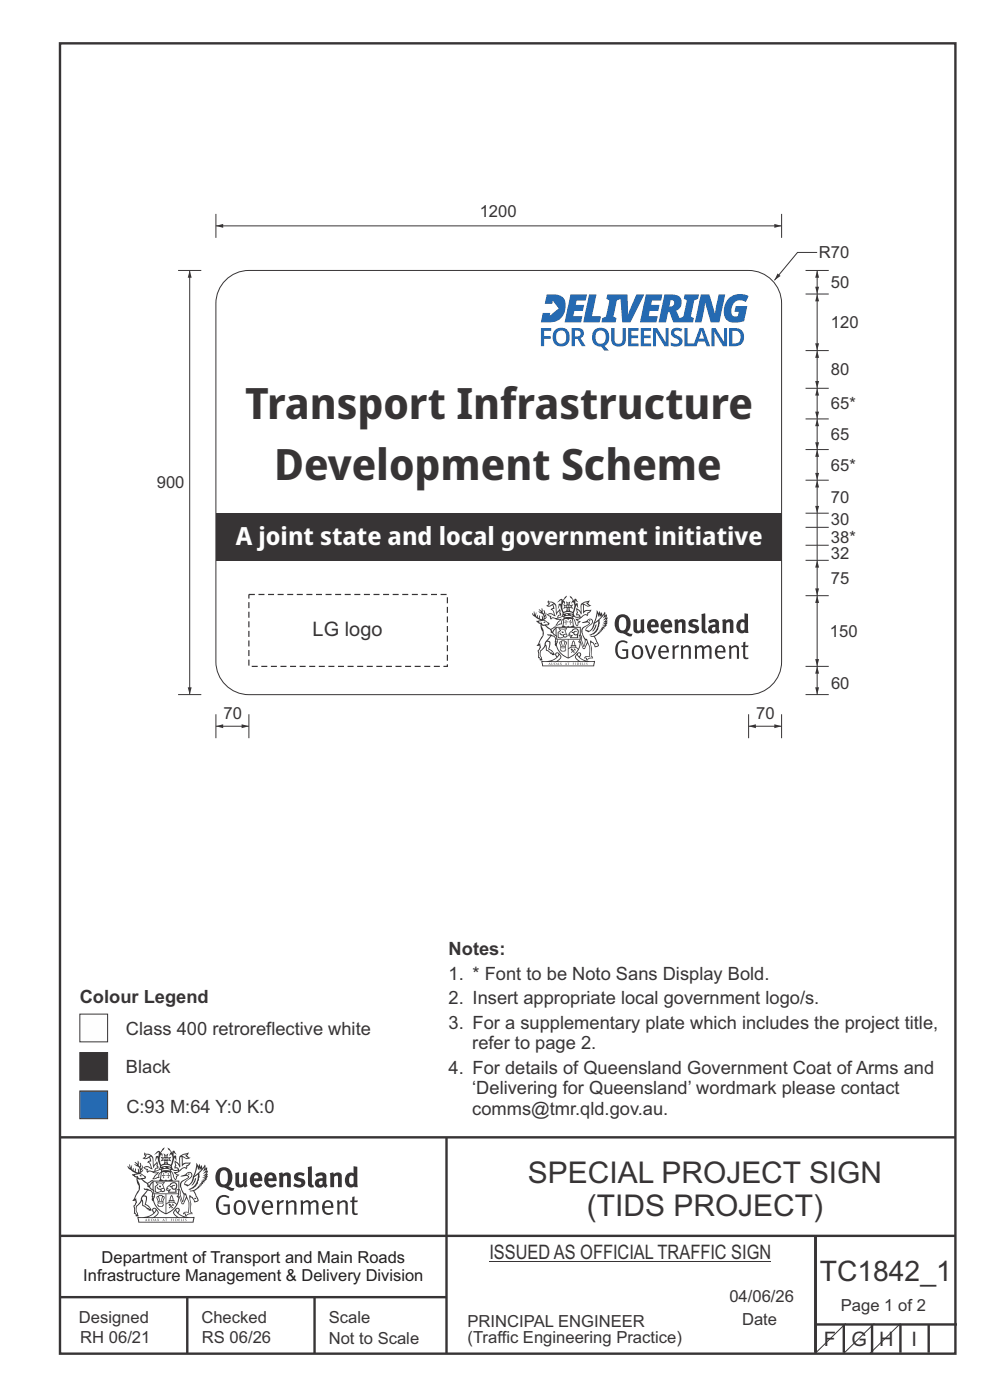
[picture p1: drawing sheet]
<svg xmlns="http://www.w3.org/2000/svg" width="210mm" height="297mm" viewBox="0 0 210 297" stroke-linecap="round" stroke-linejoin="round" font-family="sans-serif">
<g fill="none" stroke="#373435" stroke-width=".51">
<path d="M12.7 9.2h190v278h-190zM12.7 241.3h190M94.7 241.4v45.8M12.7 275.2h82M12.7 262.2h190.1M39.7 275.2v12M66.7 275.2v12M173 262.2v24.8M173 281h30M179 281v6M185 281v6M191 281v6"/>
<path d="M197 281v6"/>
</g>
<g fill="#373435">
<path d="M47 248.5a2.55 2.55 0 0 0 0 2.7l.3 .1a.81 .81 0 0 0 1-.9v-.6a1.04 1.04 0 0 0-1.1-1.5zM46.3 248.1a1.82 1.82 0 0 1 2.1-.2 1.82 1.82 0 0 1 .9 1.9 2.29 2.29 0 0 1-.8 1.9l.7 .3h.5l-.2 .6a2.87 2.87 0 0 1-2-.7 2.12 2.12 0 0 1-1.6-3.1z" fill-rule="evenodd"/>
<path d="M49.9 248.9l.8-.2v2a.46 .46 0 0 0 .3 .6 .46 .46 0 0 0 .6-.3v-2.1l.7-.2v2.4l.2 .5-.5 .4-.3-.3a1.02 1.02 0 0 1-1.2 .2 1.02 1.02 0 0 1-.6-1.1z" fill-rule="evenodd"/>
<path d="M54 249.5l-.1 .5h.9a.49 .49 0 0 0-.2-.6 .49 .49 0 0 0-.6 .1zM53.4 249.1a1.34 1.34 0 0 1 1.6-.2 1.34 1.34 0 0 1 .7 1.5v.2h-1.8a.77 .77 0 0 0 .5 .8 .77 .77 0 0 0 .9-.4l.3 .5a1.59 1.59 0 0 1-2 .2 1.59 1.59 0 0 1-.5-2z" fill-rule="evenodd"/>
<path d="M57.1 249.5l-.2 .5h1a.49 .49 0 0 0-.2-.6 .49 .49 0 0 0-.6 .1zM56.4 249.1a1.34 1.34 0 0 1 1.6-.2 1.34 1.34 0 0 1 .7 1.5v.2h-1.8a.77 .77 0 0 0 .5 .8 .77 .77 0 0 0 .9-.4l.4 .5a1.59 1.59 0 0 1-2.1 .2 1.59 1.59 0 0 1-.5-2z" fill-rule="evenodd"/>
<path d="M59.2 248.9l.7-.2 .1 .4a.95 .95 0 0 1 1-.3 .95 .95 0 0 1 .7 .8v2.3h-.8v-2.3a.46 .46 0 0 0-.8 .1v2.2h-.8z" fill-rule="evenodd"/>
<path d="M62.6 249.1a1.75 1.75 0 0 1 2-.1l-.2 .5-.6-.2a.43 .43 0 0 0-.6 .3l.4 .3a1.04 1.04 0 0 1 1.2 1.1 1.04 1.04 0 0 1-1.4 1l-1.2-.4 .3-.6 1 .4 .4-.4a.88 .88 0 0 0-1-.5l-.4-.2-.1-.4z" fill-rule="evenodd"/>
<path d="M65.3 247.6l.8-.2 .1 3.8 .3 .2 .1 .5a.88 .88 0 0 1-1-.1 .88 .88 0 0 1-.3-1z" fill-rule="evenodd"/>
<path d="M67.8 250.6a.43 .43 0 0 0-.1 .7 .43 .43 0 0 0 .7-.1v-.7zM66.8 249.2a1.7 1.7 0 0 1 2.4 .1v1.8l.3 .4-.4 .5-.5-.3a1.03 1.03 0 0 1-1.7-.2 1.03 1.03 0 0 1 .8-1.5h.7v-.4a.8 .8 0 0 0-1.2 .1z" fill-rule="evenodd"/>
<path d="M70 248.9l.7-.2 .1 .4a.95 .95 0 0 1 1-.3 .95 .95 0 0 1 .7 .8v2.3h-.8v-2.3a.46 .46 0 0 0-.8 .1v2.2h-.8z" fill-rule="evenodd"/>
<path d="M74.3 249.5a1.48 1.48 0 0 0 0 1.7h.5l.2-.1v-1.5l-.3-.2zM75 247.4l.8 .1 .1 4.4h-.7l-.1-.2a1.26 1.26 0 0 1-1.4 0 1.26 1.26 0 0 1-.5-1.3 1.29 1.29 0 0 1 .4-1.3 1.29 1.29 0 0 1 1.4-.2z" fill-rule="evenodd"/>
<path d="M46.4 253.9a1.72 1.72 0 0 1 2.3 0l-.3 .3a1.24 1.24 0 0 0-1.4-.2 1.24 1.24 0 0 0-.6 1.4 1.49 1.49 0 0 0 1.2 2l.7-.2v-1.3h-.8l-.1-.4h1.4v1.9a1.93 1.93 0 0 1-2.3 0 1.93 1.93 0 0 1-.7-2.2l.2-.7z" fill-rule="evenodd"/>
<path d="M50.4 255.1a1.65 1.65 0 0 0 .2 2.2 .99 .99 0 0 0 1-1.4 .78 .78 0 0 0-.4-.8 .78 .78 0 0 0-.8 0zM50 254.9a1.33 1.33 0 0 1 1.6-.1 1.33 1.33 0 0 1 .5 1.4 1.31 1.31 0 0 1-1.3 1.6 1.31 1.31 0 0 1-1.2-1.6v-.6z" fill-rule="evenodd"/>
<path d="M52.5 254.7l.5-.1 .8 2.6 .8-2.5h.5l-1.1 3h-.5z" fill-rule="evenodd"/>
<path d="M56.3 255.2l-.2 .7h1.3a.7 .7 0 0 0-.3-.8 .7 .7 0 0 0-.8 .1zM55.9 255a1.22 1.22 0 0 1 1.5-.2 1.22 1.22 0 0 1 .5 1.5h-1.8a.93 .93 0 0 0 .5 1 .93 .93 0 0 0 1.1-.2l.2 .3a1.43 1.43 0 0 1-1.8 .1 1.43 1.43 0 0 1-.6-1.7z" fill-rule="evenodd"/>
<path d="M58.7 254.7l.4-.1 .1 .5 .4-.4 .6-.1-.1 .6a.66 .66 0 0 0-.9 .6v1.9h-.4z" fill-rule="evenodd"/>
<path d="M60.6 254.8l.4-.2 .1 .5a.94 .94 0 0 1 1-.5 .94 .94 0 0 1 .8 .8v2.3h-.5l-.1-2.5a.81 .81 0 0 0-1.2 .3v2.2h-.4z" fill-rule="evenodd"/>
<path d="M63.7 254.7l.5-.1 .1 .5 .4-.3a.78 .78 0 0 1 1.2 .3 .9 .9 0 0 1 .9-.5 .9 .9 0 0 1 .8 .8v2.3h-.5l-.1-2.5a.67 .67 0 0 0-1.1 .3v2.2h-.5v-2.4l-.4-.2-.7 .4v2.2h-.5z" fill-rule="evenodd"/>
<path d="M69.1 255.2l-.2 .7h1.3a.7 .7 0 0 0-.3-.8 .7 .7 0 0 0-.8 .1zM68.7 255a1.22 1.22 0 0 1 1.5-.2 1.22 1.22 0 0 1 .5 1.5h-1.8a.93 .93 0 0 0 .4 1 .93 .93 0 0 0 1.2-.2l.2 .3a1.44 1.44 0 0 1-1.8 .1 1.44 1.44 0 0 1-.6-1.7z" fill-rule="evenodd"/>
<path d="M71.5 254.8l.4-.2 .1 .5a.94 .94 0 0 1 1-.5 .94 .94 0 0 1 .8 .8v2.3h-.5l-.1-2.5a.81 .81 0 0 0-1.2 .3v2.2h-.4z" fill-rule="evenodd"/>
<path d="M74.7 253.9l.5-.1v.9h.7l-.1 .4h-.6v2.1l.1 .2h.5l.1 .3a.75 .75 0 0 1-1.2-.6v-2h-.4v-.4h.4z" fill-rule="evenodd"/>
<path d="M30.8 244.9l1.1 .3-.9 .5h-.4l.6-.5zM31.8 245.5l.2-.1a2.44 2.44 0 0 1 .5 1.9l.1 .5 .6-1-.1 .6 .3 .3a.57 .57 0 0 0-.6 .8l-1-.2-.5 .2 .2-.5-.8-.3 .7-.1 .9 .5 .1-.1-.6-1.3-.2-.1 .5-.1zM30.7 244.4l-.1 .5 .2 .4-.6 .4a1.04 1.04 0 0 0 1.4-.1l.2 .6-.3 .1-.2 .4a.94 .94 0 0 1 .8 1.1l-.2-.1a1.16 1.16 0 0 0-1.5-.1l.3 .4 .4 .2 .1 .5 .2 .1 .1-.2a.94 .94 0 0 1 1.1 .3h.8l-1.2 1.2a1.13 1.13 0 0 0 1.2-.2l.4-.1v-.4l.4-.7a.83 .83 0 0 0-.6 1h-.3l-.7 .3 1.1-1.4-.5 .2-.5-.1 1.3-.5-.1-.2-.9 .4v-.3l.2-.2 .3 .1 .1-.3-.2-.4 .1-.6-.2-.3-.7 .9v-.7a1.42 1.42 0 0 0-1.6-1.8z" fill-rule="evenodd"/>
<path d="M38.5 245.3l.5-.3 .7-.1-.6 .3 .8 .5h-.3zM38.3 245.5h.2l.1 2a1.69 1.69 0 0 1 1.6-.7l-.8 .5 .1 .5a1.1 1.1 0 0 0-1.5 .6l-.1-.5-.2-.2h-.5l.3-.4-.3-.7a1.42 1.42 0 0 1 .9 1.1l.2-.1zM37.1 246.2l.1 1-.2 .3 .1 .5 .5-.1 .2 .2a.96 .96 0 0 1-1.2-.1l-.1 .1a1.06 1.06 0 0 0 1.3 .2v.1a.72 .72 0 0 1-.9 .2l.2 .5 .6 .2-.4 .2-.1 .7-.2-.4-.4-1.1-.4-.4 .4 .9a1.54 1.54 0 0 0 .7 1.2l.2-.3a.58 .58 0 0 1 .4-.7l.2-.2h-.3l-.5-.3 .9-.5a.93 .93 0 0 1 1.2-.5v.2l.2-.2 .1-.5a.99 .99 0 0 0 .7-.8l-1.3 .1-.3 .2-.1-1.4 .9 .4 .9-.3h-.4l-.5-.4 .4-.7-.6 .2a1.46 1.46 0 0 0-1.4 2.1l.1 .4-.3-.4z" fill-rule="evenodd"/>
<path d="M35.6 248.9l.2 .1-.1 .3 .4 .1-.4 .1v.5l-.1-.6h-.3l.3-.1z" fill-rule="evenodd"/>
<path d="M34.6 248.9l.2 .1v.3l.3 .1h-.3l-.1 .6v-.5l-.4-.1 .4-.1z" fill-rule="evenodd"/>
<path d="M34.3 248.8a.57 .57 0 0 1 .9 .2 .57 .57 0 0 1 .9-.2l.2 1.4h-.2a.57 .57 0 0 1-.9 0 .69 .69 0 0 1-1.1 0zM34.2 248.1l-.3 2.1-.1 .4h2.9l-.2-.4-.3-2.1h-.2v.3l-.8-.2-.8 .2v-.3z" fill-rule="evenodd"/>
<path d="M34.2 252.4a.3 .3 0 0 0 .6 0 .3 .3 0 0 0-.6 0zM33.3 251l.3 .3-.3 .3a.79 .79 0 0 0 0 1.3l.8-.2-.1-.3a.55 .55 0 0 1-.7-.6h.1l.2 .3 .3 .1 .8-.2-.4-.7 .4-.3-.7 .1zM33 250.7l1.1 .2 .9-.2-.4 .7 .4 1.1a.56 .56 0 0 1-.8 .3l-.2 .1a.73 .73 0 0 1-.9 .1 .73 .73 0 0 1-.3-.9v-.4l.6-.4z" fill-rule="evenodd"/>
<path d="M35.6 251.9l.7-.5a.58 .58 0 0 1 1-.1 .58 .58 0 0 1-.4 .9l-.3-.3a.43 .43 0 0 1 .6-.3v-.1a.57 .57 0 0 0-.8 .2l-.2-.1-.3 .1 .5 .2a.55 .55 0 0 0 .8 .4v.5h-1.3l.4-.3-.2-.2-.6 .1 .2-.2-.2-.1zM35.4 251.8l-.1 .2a.39 .39 0 0 0 .2 .6h.3l-.2 .4h1.9l-.1-.7a.86 .86 0 0 0-.1-1.4 .86 .86 0 0 0-1.3 .4z" fill-rule="evenodd"/>
<path d="M36 254.8h.8v.2h-.8zM36.4 253.8l.2 .8h-.4zM36.4 253.5l-.3 .5-.1 .6h-.2v.4l-.7 .4 .2 .2a1.48 1.48 0 0 1 2.1 .1l.2-.1-.6-.5v-.5h-.2l-.1-.6z" fill-rule="evenodd"/>
<path d="M35.8 255.4l.4 .1 .1 .3 .3-.2-.2-.2a.38 .38 0 0 1 .5 .5l-.2-.2-.3 .3 .4 .2-.4 .2-.1-.4-.4 .4-.1-.2 .4-.3-.1-.1-.2 .1z" fill-rule="evenodd"/>
<path d="M34.5 254h.2v.2l-.2 .6h-.2zM33.6 255.3h.9v.2a.55 .55 0 0 1-.8 .4v-.2l-.2-.1zM33.4 254h.2l.2 .8h-.2zM33.6 255h.8l.1 .1-.8 .1zM33.8 253.7h.5l-.2 1.1h-.1zM33.3 253.8l-.1 .3 .3 1.1a.48 .48 0 0 0-.1 .6 .48 .48 0 0 0 .5 .3l.5-.1a.49 .49 0 0 0 .2-.8l.3-1.1-.1-.3a1.42 1.42 0 0 0-1.5 0z" fill-rule="evenodd"/>
<path d="M33.7 251.5l.4 .1 .1 .3h-.3z" fill-rule="evenodd"/>
<path d="M41.3 250.1l.3-.2-.2 .9-.6 .7h-.2l.5-.7z" fill-rule="evenodd"/>
<path d="M39.7 249l.3-.2 .5 .2a.88 .88 0 0 1-.6 1.1 1.22 1.22 0 0 0-.8 1.3l.5 .2a.72 .72 0 0 0 .9-.4l.5-.8 .2-.6 .8-.6v.3a2.85 2.85 0 0 1-2 2.8l.1 .1a2.13 2.13 0 0 0 1.9-1.5v-.2a2.01 2.01 0 0 0 .3-1.8l1.1-1.3-.4 1 .7-.5-.7 1 .8-.4-.8 .8 .7-.1-.9 .5 .8-.1-.8 .4h.8l-.9 .3 .3 .2h-.4l.2 .3h-.3l.1 .3h-.4l.2 .3h-.2a2.16 2.16 0 0 1-2 1l.1 .2h.4a.76 .76 0 0 1 .7 .7l.5 1.2-.6 .2a1.45 1.45 0 0 0-1.1-1.3l.2 1.8-.1 1.8 .4 .3a1.07 1.07 0 0 0-1.2 .4v-.3l-.5-.2a.87 .87 0 0 1 1.1-.1v-.7a4.4 4.4 0 0 0-.6-3.1v-.3h-.3a2.16 2.16 0 0 1-.7-2.2l.3-.3 1.2-.8a.55 .55 0 0 0-.4-.8zM37.8 252.4a.76 .76 0 0 1 .3 1.1l.6 1.6 .4-1.7 .2 .1a.61 .61 0 0 1-.1 .9l-.3 .9h-.2l-.7-1.6-.3 .1a1.18 1.18 0 0 0 .1-1.4zM41.8 247.5l.2 .8 .3-.6v.6l.4-.5a1.9 1.9 0 0 1-1.1 1.4l-.4 .3zM38.3 249.6l1.3-.1 .2 .1v.3l-.5 .3a1.26 1.26 0 0 0-.9 1.9l.2 .6a1.84 1.84 0 0 1 .1 2.1l-.4-1.3a.96 .96 0 0 0-.4-1.3l-.4 .3a.78 .78 0 0 1 0 1.2l.1 .3h.4l.4 1.1a.38 .38 0 0 0 .2 .4 .38 .38 0 0 0 .4-.1l.6-1.2a2.94 2.94 0 0 1 .4 2.5l-.1 .5-.8-.1-.3 .4v.2l.4-.1 .1 .4 .2 .1a1.02 1.02 0 0 1 1.3-.5v-.4l-.3-.1 .1-1.8-.3-1.3 .1 .1a1.14 1.14 0 0 1 .8 .9 .63 .63 0 0 0 .8-.2 .63 .63 0 0 0-.1-.9l-.7-1.2 .9-.6 .2-.3 .3-.1-.1-.2h.4l-.1-.3h.3l-.1-.3 .5-.1-.2-.2 .6-.4v-.2h-.2l.4-.5-.3 .1 .3-.6-.4 .1 .4-.5v-.3l-.3 .2 .2-.6-.1-.3-.4 .3v-.8l-.6 .8-.2-.7-.2 .4-.3-.7-.1 .6-.5-.8-.1 1.4-.6 1.9a1.81 1.81 0 0 1-1 1.4l-.6-.2a1.75 1.75 0 0 1 1.1-1.2 .75 .75 0 0 0 .1-1.3 .75 .75 0 0 0-1.1 .5z" fill-rule="evenodd"/>
<path d="M41.2 254.1h.3l.2 .3h-.4z" fill-rule="evenodd"/>
<path d="M29.4 258.4h11.6l-.1 .8h-11.4zM31.4 258.2l.4-.1a2.48 2.48 0 0 0 1.4-1.3l.3 .5-.5 .6-.5 .3zM32.5 256.6l.3-.2 .2 .2-.3 .6zM37.2 256.8a2.65 2.65 0 0 0 1.8 1.4h-1.1l-.5-.3-.5-.6zM37.4 256.6l.2-.2 .3 .2-.3 .6zM29.2 258.2l.1 1.2h11.8l.2-1.1-.2-.1a4.1 4.1 0 0 1-3.3-.9l.3-.4-.1-.5a1.06 1.06 0 0 0-1.3 .9l.2 .4 .6 .5h-4.7l.3-.1a.84 .84 0 0 0 .6-.7 .84 .84 0 0 0-.5-.9l-.3-.2-.5 .1-.1 .5 .3 .4a4.2 4.2 0 0 1-3.4 .9z" fill-rule="evenodd"/>
<path d="M31 258.7l.1 .2h-.2zM31 258.6l-.3 .5 .4-.1 .2 .1z" fill-rule="evenodd"/>
<path d="M31.4 258.6h.2v.4a.25 .25 0 0 0 .2-.1 .25 .25 0 0 0-.1-.3h.1a.29 .29 0 0 1 0 .4 .29 .29 0 0 1-.4 0 .29 .29 0 0 1 0-.4z" fill-rule="evenodd"/>
<path d="M32.2 258.6a.22 .22 0 0 1 .3 .2 .22 .22 0 0 1-.3 .2zM32 258.6l.1 .5a.33 .33 0 0 0 .4-.1 .33 .33 0 0 0 0-.4 .33 .33 0 0 0-.5 0z" fill-rule="evenodd"/>
<path d="M32.9 258.7l.1 .2h-.2zM32.9 258.6l-.2 .5 .3-.1 .2 .1z" fill-rule="evenodd"/>
<path d="M33.3 258.6h.2l.1 .2 .2-.2-.2 .2 .2 .3-.3-.2v.2h-.2l.2-.3z" fill-rule="evenodd"/>
<path d="M34.7 258.7l.1 .2h-.2zM34.7 258.6l-.3 .5 .4-.1 .2 .1z" fill-rule="evenodd"/>
<path d="M35 258.6h.5h-.2v.5h-.2l.1-.5z" fill-rule="evenodd"/>
<path d="M36.2 258.6h.3h-.1v.2h.1h-.1v.3h-.2z" fill-rule="evenodd"/>
<path d="M36.7 258.6h.2v.5h-.2z" fill-rule="evenodd"/>
<path d="M37.3 258.6a.22 .22 0 0 1 .3 .2 .22 .22 0 0 1-.3 .2zM37.1 258.6v.5a.33 .33 0 0 0 .5-.1 .33 .33 0 0 0 0-.4 .33 .33 0 0 0-.5 0z" fill-rule="evenodd"/>
<path d="M37.8 258.6h.4h-.2v.2h.1h-.1v.2l.2 .1h-.4z" fill-rule="evenodd"/>
<path d="M38.4 258.6h.2l-.1 .4 .2 .1h-.3z" fill-rule="evenodd"/>
<path d="M38.9 258.6h.2v.5h-.2z" fill-rule="evenodd"/>
<path d="M39.3 258.6h.2l-.1 .1 .2 .2-.2 .2h-.1v-.2l.2 .1z" fill-rule="evenodd"/>
<path d="M34.2 247.4a1.51 1.51 0 0 1 2.1 .2 2.67 2.67 0 0 0-2.1 0zM35.7 247.6l.5 .2v.2l-.4-.1zM34.6 247.7l.5-.1 .1 .2h-.4zM34.1 247.9l.2 .1-.3 .1zM35 246.9l.2-.2 .3 .2zM34.9 245.7h.2v.3h-.2zM35 245.1l.2 .2 .2-.2-.1 .4h-.2zM35.1 246.3h.2l.1 .4-.2-.2-.2 .2zM35.3 245.7h.2v.3h-.2zM34.4 245.7l.3 .1 .1 .2-.4 .1 .2-.2zM35.7 245.8l.3-.1-.2 .2 .2 .2-.4-.1zM32.7 244.9l1-.5-.1 1-.2-.2-.3 .2-.3 1.1 .5-1 .3 .9a1.84 1.84 0 0 1 .2 1.7l.4 .1a2.48 2.48 0 0 1 2.2 .1l.2-.3-.2-.7 .7-1.7 .4 .6-.2-1-.2-.1-.2 .3v-.9l.6 .4-.6-.8-.3 .1-.1 .4-.5-.8-.5-.3 .2 .4 .6 .6-.5 .7 .5-.3a2.06 2.06 0 0 1-.1 2.2l-.5-.2-.2-.6 .2-.1 .7 .2-.4-.5 .4-.5-.7 .2-.2-.2 .2-.7-.5 .4-.5-.4 .2 .7-.2 .2-.7-.2 .4 .5-.4 .5 .8-.2 .1 .1-.2 .6-.5 .2a2.02 2.02 0 0 1 0-2.2l.3 .5-.1-.6-.3-.1 .8-1.3-.4 .4-.5 .7-.2-.3a.8 .8 0 0 0-.8 .5z" fill-rule="evenodd"/>
<path d="M29.2 250.1l.3 .2a.61 .61 0 0 1 .8 .3l.3 .2a.8 .8 0 0 1 .6 1l.4 .1 .6 .5a1 1 0 0 1 .4 1.1l-.1 .7v-.5h-.1a.96 .96 0 0 0-.8-1.3l-.2-.2h-.7l-.1-.1-.1 .1 .1 .3h.6l-1.2 1.4-.2 .9-.4 .6a1.33 1.33 0 0 0-.5 1.8l.2 .5a1.26 1.26 0 0 1-.5-1.4l-.1-.4a1.56 1.56 0 0 0 .4-1.7l-.3 .2 .2-.5a3.2 3.2 0 0 0 .7-3zM30.4 253.9h.4a2.06 2.06 0 0 1-.1 1.6l.7 .5 .4 .4-.6-.1-.8-.6-.1-.9a.51 .51 0 0 1 .1-.9zM28.6 249.3a1.52 1.52 0 0 1 2.1 .6l-1.1 .1-.2-.1-.1-.4-.5 .1zM27.5 247v.8l-.3-.4-.1 .1a3.1 3.1 0 0 0 1.9 1.5l-1 .1 .5 .6 .5 .1 .1 1.1a1.84 1.84 0 0 1-.3 2.5l-.4 .9-.3 .4 .2 .1 .4-.1 .1 .4-.2 .5-.3 .2 .1 1.8 .2-.1 .3 .6h.1l.5-.1-.2-.5a1.3 1.3 0 0 1-.1-1.7l.9-1 .2 1.1 .5 .2 .5 .5 .1-.1 .2 .4 .5-.1a1.85 1.85 0 0 0-1.2-1.4l.1-.2a1.39 1.39 0 0 0 0-1.5l-.5-.1 .5-.5a.66 .66 0 0 1 .9-.4 .66 .66 0 0 1 .3 .9l-.1 .4 .2-.1v.2l-.1 .3 .2 .5 .1-.3a2.24 2.24 0 0 0 .1-2.2 .73 .73 0 0 1-.7-.7 .73 .73 0 0 1 .6-.7v-.2a.94 .94 0 0 0-.9 .8 .48 .48 0 0 1-.1-.5 .48 .48 0 0 1 .5-.3l.5-.3a.51 .51 0 0 0-.8 .2l-.4 .3-1.1-.8 .6-.1 .2-.5-1.2-.7 .5-.4v-.4l-.4 .4v-.2a.69 .69 0 0 0 .2-1v.5l-.2 .2v-1.1l-.3-.2 .1 .6-.1 .2-.4-1.2v.6l-.6-.3 .5 .6-.6-.2 .3 .3a1 1 0 0 1 .7 1.5l-.2-.8v.8l-.5-.2v-.7l-.2 .6-.2-.1-.1-.6-.2 .4-.2-.2 .1-.7-.2 .5z" fill-rule="evenodd"/>
<path d="M29.6 249.5l.2-.2 .3 .3z" fill-rule="evenodd"/>
<path d="M32.4 250.5h5.6v2l-.2-.1v-1.7h-5.2v2.5h5.2v-.8l.1 .2-.1 1.1v-.3h-2.5v4a4.1 4.1 0 0 0 2.6-3.6l.1-.1a4 4 0 0 1-2.8 3.9 4.2 4.2 0 0 1-2.8-4.7l.1 1.3 .1-.2a3.8 3.8 0 0 0 2.5 3.4v-4h-2.5l-.2-.9z" fill-rule="evenodd"/>
<circle cx="40" cy="249.1" r=".17"/>
</g>
<path d="M179.4 280.8l-6.5 6.3M185.5 280.8l-6.5 6.3" fill="none" stroke="#373435" stroke-width=".21"/>
<path d="M16.9 223.3h5.9v5.9h-5.9z" fill-rule="evenodd" fill="#373435" stroke="#373435" stroke-width=".21"/>
<path d="M16.9 215.2h5.9v5.8h-5.9z" fill-rule="evenodd" fill="#fefefe" stroke="#373435" stroke-width=".21"/>
<path d="M16.9 231.5h5.9v5.8h-5.9z" fill="#256ab2" stroke="#373435" stroke-width=".21"/>
<path d="M45.8 47.9h120" fill="none" stroke="#373435" stroke-width=".21"/>
<g fill="#373435">
<path d="M164.3 47.5l1.5 .4-1.5 .4z"/>
<path d="M45.8 47.9l1.5-.4v.8z"/>
</g>
<path d="M45.8 45.4v5.1M165.8 45.4v5.1M173.3 57.4v5M170.9 101.9h4.9" fill="none" stroke="#373435" stroke-width=".21"/>
<g fill="#373435">
<path d="M172.9 60.8h.9l-.5 1.6z"/>
<path d="M173.3 57.4l.5 1.5h-.9z"/>
</g>
<path d="M170.9 57.4h4.9M173.3 53.6h-4.1l-4.9 5.9" fill="none" stroke="#373435" stroke-width=".21"/>
<path d="M164.9 58l.7 .5-1.3 1z" fill="#373435"/>
<path d="M173.3 118.9v7.5" fill="none" stroke="#373435" stroke-width=".21"/>
<g fill="#373435">
<path d="M172.9 124.8h.9l-.5 1.6z"/>
<path d="M173.3 118.9l.5 1.5h-.9z"/>
</g>
<path d="M170.9 118.9h4.9M170.9 115.7h4.9M170.9 111.9h4.9M170.9 108.9h4.9M173.3 101.9v17" fill="none" stroke="#373435" stroke-width=".21"/>
<g fill="#373435">
<path d="M172.9 107.3h.9l-.5 1.6z"/>
<path d="M173.3 101.9l.5 1.5h-.9z"/>
</g>
<path d="M173.3 95.4v6.5" fill="none" stroke="#373435" stroke-width=".21"/>
<g fill="#373435">
<path d="M172.9 100.3h.9l-.5 1.6z"/>
<path d="M173.3 95.4l.5 1.5h-.9z"/>
</g>
<path d="M170.9 74.4h4.9M173.3 74.4v8M170.9 82.4h4.9" fill="none" stroke="#373435" stroke-width=".21"/>
<g fill="#373435">
<path d="M172.9 80.8h.9l-.5 1.6z"/>
<path d="M173.3 74.4l.5 1.5h-.9z"/>
</g>
<path d="M45.8 154.1h7M45.8 151.5v5.1" fill="none" stroke="#373435" stroke-width=".21"/>
<g fill="#373435">
<path d="M51.3 153.7l1.5 .4-1.5 .4z"/>
<path d="M45.8 154.1l1.5-.4v.8z"/>
</g>
<path d="M52.8 151.5v5.1M158.8 154.1h7M158.8 151.5v5.1" fill="none" stroke="#373435" stroke-width=".21"/>
<g fill="#373435">
<path d="M164.3 153.7l1.5 .4-1.5 .4z"/>
<path d="M158.8 154.1l1.5-.4v.8z"/>
</g>
<path d="M170.9 126.4h4.9M173.3 126.4v15M165.8 151.5v5.1" fill="none" stroke="#373435" stroke-width=".21"/>
<g fill="#373435">
<path d="M173.3 126.4l.5 1.5h-.9z"/>
<path d="M172.9 139.8h.9l-.5 1.6z"/>
</g>
<path d="M170.9 141.4h4.9M170.9 147.4h4.9M173.3 141.4v6" fill="none" stroke="#373435" stroke-width=".21"/>
<g fill="#373435">
<path d="M173.3 141.4l.5 1.5h-.9z"/>
<path d="M172.9 145.8h.9l-.5 1.6z"/>
</g>
<path d="M40.2 57.4v90" fill="none" stroke="#373435" stroke-width=".21"/>
<g fill="#373435">
<path d="M39.8 145.8h.9l-.5 1.6z"/>
<path d="M40.2 57.4l.5 1.5h-.9z"/>
</g>
<path d="M37.8 57.4h4.9M37.8 147.4h4.9" fill="none" stroke="#373435" stroke-width=".21"/>
<path d="M45.8 108.9h120v10h-120z" fill-rule="evenodd" fill="#373435"/>
<path d="M52.8 126.1h42.1v15.3h-42.1z" fill="none" stroke="#373435" stroke-width=".26" stroke-dasharray="1.3 .8" stroke-linecap="butt"/>
<g fill="#373435">
<path d="M134.4 131.5l.7-.2v1.9a.43 .43 0 0 0 .2 .6 .43 .43 0 0 0 .6-.3v-2l.7-.2v2.2l.2 .6-.5 .3-.3-.3a.96 .96 0 0 1-1.1 .2 .96 .96 0 0 1-.5-1z"/>
<path d="M143 131.5l.7-.2 .1 .4a.9 .9 0 0 1 1-.3 .9 .9 0 0 1 .6 .8v2.1h-.7v-2.1l-.3-.2-.5 .3v2h-.8z"/>
<path d="M146.2 131.7a1.64 1.64 0 0 1 2-.1l-.3 .5-.9-.2-.1 .3 .1 .2a1.13 1.13 0 0 1 1.3 1 1.45 1.45 0 0 1-2.4 .7l.3-.6 .9 .3 .4-.3a.83 .83 0 0 0-1-.5l-.4-.5z"/>
<path d="M148.8 130.3l.8-.2v3.6l.3 .1 .1 .5a.83 .83 0 0 1-.9-.1 .83 .83 0 0 1-.3-.9z"/>
<path d="M153.2 131.5l.7-.2 .1 .4a.9 .9 0 0 1 .9-.3 .9 .9 0 0 1 .7 .8v2.1h-.8v-2.1l-.2-.2-.5 .3v2h-.8z"/>
<path d="M131.1 136.2a1.62 1.62 0 0 1 2.1 0l-.2 .3a1.17 1.17 0 0 0-1.4-.2 1.17 1.17 0 0 0-.6 1.3 1.4 1.4 0 0 0 1.2 1.8l.6-.1v-1.2h-.8v-.4h1.3v1.8a1.82 1.82 0 0 1-2.2 0 1.82 1.82 0 0 1-.6-2.1l.2-.7z"/>
<path d="M136.8 137l.4-.1 .8 2.4 .8-2.3h.5l-1.1 2.8h-.4z"/>
<path d="M142.6 137l.4-.1 .1 .4 .5-.4h.5l-.2 .5a.62 .62 0 0 0-.8 .6v1.8h-.4z"/>
<path d="M144.4 137l.4-.1 .1 .4a.89 .89 0 0 1 .9-.4 .89 .89 0 0 1 .7 .7v2.2h-.4l-.1-2.4a.76 .76 0 0 0-1.1 .3v2.1h-.4z"/>
<path d="M147.3 137l.5-.1 .1 .4a.83 .83 0 0 1 1.4 .1 .85 .85 0 0 1 .9-.5 .85 .85 0 0 1 .7 .7v2.2h-.4l-.1-2.3a.63 .63 0 0 0-1 .2v2.1h-.5v-2.2l-.3-.3-.8 .4v2.1h-.4z"/>
<path d="M154.6 137l.4-.1 .1 .4a.89 .89 0 0 1 1-.4 .89 .89 0 0 1 .7 .7v2.2h-.5l-.1-2.4a.76 .76 0 0 0-1.1 .3v2.1h-.4z"/>
<path d="M157.7 136.2l.5-.1-.1 .9h.7l-.1 .3h-.6v2.1l.1 .1h.5l.1 .2a.71 .71 0 0 1-1.2-.5v-1.9h-.3v-.3h.3z"/>
<path d="M120.9 131.5l.2 .1-.1 .3 .3 .1h-.3v.5l-.1-.5-.3-.1h.3z"/>
<path d="M120 131.5l.2 .1-.1 .3h.3l-.3 .1v.5l-.1-.5h-.3l.3-.1z"/>
<path d="M121.1 137.6l.3 .1 .2 .3 .2-.2-.1-.2a.36 .36 0 0 1 .4 .5l-.2-.2-.2 .2 .3 .2-.3 .3-.1-.4-.4 .3-.1-.1 .4-.3-.2-.1-.1 .1z"/>
<path d="M119.1 134h.4l.1 .3h-.3z"/>
<path d="M126.3 132.6l.2-.2a1.58 1.58 0 0 1-.9 1.5l.5-.6z"/>
<path d="M126.2 136.4h.2l.2 .2-.4 .1z"/>
<path d="M116.9 140.6h.2v.4a.2 .2 0 0 0 .2-.1 .2 .2 0 0 0 0-.2l.1-.1a.27 .27 0 0 1 0 .4 .27 .27 0 0 1-.4 0 .27 .27 0 0 1 0-.4z"/>
<path d="M118.7 140.6h.2l.1 .2 .2-.2-.2 .2 .2 .3-.2-.2-.3 .2 .2-.3z"/>
<path d="M120.4 140.6h.4h-.2l.1 .5h-.2v-.5z"/>
<path d="M121.5 140.6h.3h-.2v.2h.2h-.2l.1 .3h-.2z"/>
<path d="M122 140.6h.1l.1 .5h-.2z"/>
<path d="M123 140.6h.3h-.2v.2h.2h-.2l.1 .2 .1 .1h-.3z"/>
<path d="M123.5 140.6h.2l-.1 .4 .2 .1h-.3z"/>
<path d="M124 140.6h.2v.5h-.2z"/>
<path d="M124.4 140.6h.2l-.2 .1 .2 .2-.1 .2-.1-.1h.2z"/>
<path d="M115.2 132l.3-.1 .2 .2z"/>
<path d="M117.9 133h5.3v1.9l-.2-.1v-1.6h-4.9v2.3h4.9v-.7l.1 .2-.1 1v-.3h-2.4v3.8a3.8 3.8 0 0 0 2.5-3.4l.1-.1a3.8 3.8 0 0 1-2.7 3.7 3.9 3.9 0 0 1-2.6-4.4l.1 1.1 .1-.1a3.6 3.6 0 0 0 2.4 3.2v-3.8h-2.4l-.2-.8z"/>
<path d="M131.6 131.1a2.26 2.26 0 0 0 .2 2.6h.1a.76 .76 0 0 0 .9-.8v-1.2a.74 .74 0 0 0-.4-.7 .74 .74 0 0 0-.8 .1zM131 130.7a1.71 1.71 0 0 1 1.9-.2 1.71 1.71 0 0 1 .9 1.8l-.1 .5a1.86 1.86 0 0 1-.7 1.3l.7 .4h.5l-.2 .5a2.7 2.7 0 0 1-1.9-.6 1.99 1.99 0 0 1-1.6-3z"/>
<path d="M138.3 132l-.2 .5h.9l-.3-.6zM137.6 131.7a1.29 1.29 0 0 1 1.6-.2 1.29 1.29 0 0 1 .5 1.6h-1.6a.73 .73 0 0 0 .5 .7 .73 .73 0 0 0 .8-.3l.3 .5a1.5 1.5 0 0 1-1.9 .1 1.5 1.5 0 0 1-.5-1.9z"/>
<path d="M141.1 132l-.2 .5h.9l-.2-.6zM140.5 131.7a1.29 1.29 0 0 1 1.6-.2 1.29 1.29 0 0 1 .5 1.6h-1.7a.73 .73 0 0 0 .5 .7 .73 .73 0 0 0 .9-.3l.3 .5a1.5 1.5 0 0 1-2 .1 1.5 1.5 0 0 1-.4-1.9z"/>
<path d="M151.2 133.1a.4 .4 0 0 0-.1 .7 .4 .4 0 0 0 .6-.1l.1-.7zM150.3 131.8a1.6 1.6 0 0 1 2.2 0v1.8l.3 .4-.4 .4-.4-.3a.96 .96 0 0 1-1.6-.1 .96 .96 0 0 1 .7-1.5h.7l-.1-.4a.75 .75 0 0 0-1.1 .2z"/>
<path d="M157.3 132l-.2 .5a.88 .88 0 0 0 .5 1.2l.3-.2v-1.3zM157.9 130.1l.8 .1 .1 4.1h-.7v-.2a1.19 1.19 0 0 1-1.4 .1 1.19 1.19 0 0 1-.5-1.3 1.21 1.21 0 0 1 .4-1.2 1.21 1.21 0 0 1 1.3-.2z"/>
<path d="M134.8 137.4a1.6 1.6 0 0 0 .2 2 .93 .93 0 0 0 .9-1.3v-.3a.69 .69 0 0 0-1.1-.4zM134.5 137.1a1.25 1.25 0 0 1 1.4 0 1.25 1.25 0 0 1 .5 1.3 1.23 1.23 0 0 1-1.2 1.4 1.23 1.23 0 0 1-1.2-1.5l.1-.5z"/>
<path d="M140.3 137.4l-.2 .7h1.3a.66 .66 0 0 0-.3-.8 .66 .66 0 0 0-.8 .1zM140 137.3a1.14 1.14 0 0 1 1.4-.2 1.14 1.14 0 0 1 .5 1.3h-1.8a.88 .88 0 0 0 .5 1 .88 .88 0 0 0 1.1-.2l.1 .3a1.35 1.35 0 0 1-1.7 .1 1.35 1.35 0 0 1-.5-1.6z"/>
<path d="M152.3 137.4l-.1 .7h1.2a.66 .66 0 0 0-.2-.8 .66 .66 0 0 0-.9 .1zM152 137.3a1.14 1.14 0 0 1 1.4-.2 1.14 1.14 0 0 1 .5 1.3h-1.7a.88 .88 0 0 0 .4 1 .88 .88 0 0 0 1.1-.2l.1 .3a1.35 1.35 0 0 1-1.6 .1 1.35 1.35 0 0 1-.5-1.6z"/>
<path d="M116.4 127.8l1 .2-.8 .5h-.4l.5-.5zM117.3 128.3l.3-.1 .2 .4 .2 1.9 .7-.9-.1 .5 .2 .3a.53 .53 0 0 0-.6 .7l-.9-.1-.4 .1 .1-.4-.7-.3 .6-.1 .9 .5 .1-.1-.6-1.2-.2-.2 .5-.1zM116.3 127.3l-.1 .5 .2 .3-.6 .4a.98 .98 0 0 0 1.4-.1l.1 .6-.3 .1-.2 .4a.88 .88 0 0 1 .8 1l-.2-.1a1.09 1.09 0 0 0-1.4-.1l.2 .3 .5 .2v.5l.3 .1v-.1a.88 .88 0 0 1 1 .2h.8l-1.1 1.2h.4l1.1-.3v-.4l.4-.7a.78 .78 0 0 0-.6 1l-.2-.1-.7 .4 1-1.3h-1l1.3-.5-.1-.1-.9 .3 .1-.3 .1-.1 .3 .1 .1-.3-.2-.4 .1-.6-.2-.3-.6 .9v-.7a1.32 1.32 0 0 0-1.6-1.7z"/>
<path d="M123.7 128.1l.4-.3 .6-.1-.5 .4 .8 .4h-.4zM123.4 128.3h.3v1.8a1.58 1.58 0 0 1 1.5-.6l-.7 .5v.5l-.4-.2-.9 .7-.3-.6h-.5l.2-.4-.2-.7a1.34 1.34 0 0 1 .8 1.1l.2-.1zM122.3 128.9v1.7h.5l.1 .2a.9 .9 0 0 1-1.1-.2l-.1 .2a1 1 0 0 0 1.3 .2l-.1 .1a.67 .67 0 0 1-.8 .1l.2 .5 .6 .2-.4 .1-.1 .7-.6-1.4-.4-.3 .8 1.6 .3 .3 .1-.3a.55 .55 0 0 1 .5-.7l.1-.1h-.3l-.4-.3 .9-.5a.87 .87 0 0 1 1-.4l.1 .1 .2-.1a.61 .61 0 0 1 .5-.8l.2-.5-1.2 .2-.3 .2-.1-1.4 .8 .4 .9-.3h-.3l-.5-.4 .4-.6a2.92 2.92 0 0 0-1.9 .9v1.6l-.2-.4z"/>
<path d="M119.7 131.4a.54 .54 0 0 1 .8 .2 .54 .54 0 0 1 .9-.2l.1 1.3-.1 .1a.54 .54 0 0 1-.9-.1 .65 .65 0 0 1-1 0zM119.6 130.7l-.3 2-.1 .4h2.7l-.2-.4-.2-2h-.2v.3l-.8-.1-.8 .1 .1-.3z"/>
<path d="M119.6 134.8a.27 .27 0 0 0 .5 0 .27 .27 0 0 0-.5 0zM118.7 133.4l.3 .3-.5 .5v.9a.85 .85 0 0 0 1 0l-.1-.3a.52 .52 0 0 1-.7-.5l.1-.1 .2 .3 .3 .1 .7-.1-.3-.7 .4-.4-.7 .2zM118.4 133.2l1.1 .2 .8-.2-.4 .6 .5 1.2-.4 .3-.4-.1a1.06 1.06 0 0 1-1.3 0v-1.1l.5-.4z"/>
<path d="M120.9 134.3l.6-.4a.54 .54 0 0 1 1-.2 .54 .54 0 0 1-.4 .9l-.2-.1v-.4l.5-.2h-.3l-.9 .3 .4 .1a.52 .52 0 0 0 .8 .4v.5h-1.2l.3-.4-.1-.1-.6 .1 .2-.2-.2-.1zM120.7 134.2l-.1 .2a.36 .36 0 0 0 .2 .6l.3-.1-.2 .5h1.8l-.1-.7a.81 .81 0 0 0-.1-1.3 .81 .81 0 0 0-1.2 .4z"/>
<path d="M121.3 137h.8v.2h-.8zM121.6 136.1l.3 .8h-.5zM121.6 135.8l-.2 .5-.1 .6h-.2v.4l-.6 .3 .1 .2a1.39 1.39 0 0 1 2 .1l.2-.1-.6-.5v-.4h-.2l-.1-.6z"/>
<path d="M119.9 136.3h.2v.2l-.3 .6h-.1zM119 137.5h.8l.1 .2a.51 .51 0 0 1-.8 .4v-.2l-.2-.1zM118.8 136.3h.2l.2 .8h-.1zM119 137.2h.8l.1 .2h-.8zM119.2 136.1h.5l-.2 1h-.1zM118.8 136.1l-.2 .3 .3 1.1a.45 .45 0 0 0-.1 .5 .45 .45 0 0 0 .5 .2h.5a.46 .46 0 0 0 .2-.7l.3-1.1a.87 .87 0 0 0-1.2-.5z"/>
<path d="M124.7 131.6l.3-.2 .5 .2a.83 .83 0 0 1-.5 1.1 1.14 1.14 0 0 0-.8 1.2l.6 .3a2.09 2.09 0 0 0 1.3-1.9l.8-.5v.2a2.68 2.68 0 0 1-1.9 2.7 1.39 1.39 0 0 0 1.6-.9l.2-.1 .4-1.3a1.51 1.51 0 0 1 .8-1.7l.2-.4-.4 .9 .7-.4-.6 .9 .7-.4-.8 .8 .7-.2-.8 .6 .8-.2-.8 .5h.7l-.8 .2 .3 .2h-.4l.2 .3h-.4l.2 .3h-.4l.1 .2-.4 .3a1.86 1.86 0 0 1-1.5 .7v.1h.4a.71 .71 0 0 1 .7 .7l.4 1.1-.5 .2a1.36 1.36 0 0 0-1.1-1.2l.2 1.7-.1 1.7 .4 .3a1 1 0 0 0-1.2 .3v-.2l-.4-.2a.82 .82 0 0 1 1-.1v-.2a4.1 4.1 0 0 0-.5-3.3l-.1-.4h-.2a1.76 1.76 0 0 1-.4-2.3l1.1-.7 .1-.3-.4-.5zM123 134.8a.71 .71 0 0 1 .3 1l.5 1.5 .4-1.5h.2a1.62 1.62 0 0 1-.3 1.5l-.2 .2h-.2l-.5-1.5-.3 .1a1.17 1.17 0 0 0 .1-1.3zM126.7 130.2l.2 .7 .3-.5v.6l.3-.5a1.79 1.79 0 0 1-1 1.3l-.3 .3zM123.4 132.1h1.4v.3l-.4 .3a1.18 1.18 0 0 0-.9 1.8l.2 .6a1.73 1.73 0 0 1 .2 1.9l-.5-1.2v-.8a.41 .41 0 0 0-.5-.3l-.2 .1a.73 .73 0 0 1 0 1.3l.1 .2h.4l.6 1.4a.49 .49 0 0 0 .5-.6l.3-.6a2.76 2.76 0 0 1 .4 2.3v.5l-.6-.1-.4 .3-.1 .3 .4-.1 .3 .5a.99 .99 0 0 1 1.2-.5v-.4l-.3-.1 .1-1.6-.3-1.3a1.28 1.28 0 0 1 .9 1 .62 .62 0 0 0 .8-.2 .62 .62 0 0 0-.2-.8l-.6-1.2 1.2-.9v-.3h.3l-.1-.2h.4l-.2-.3 .5-.1-.2-.2 .6-.4v-.1h-.2l.4-.5h-.3l.3-.5-.4 .1 .4-.4v-.3l-.3 .1 .2-.6-.1-.2-.3 .3-.1-.8-.5 .8-.2-.7-.2 .4-.3-.7-.1 .6-.4-.8-.2 1.3-.6 1.8a1.71 1.71 0 0 1-.8 1.4l-.7-.2a1.64 1.64 0 0 1 1.2-1.2 .7 .7 0 0 0 0-1.2 .7 .7 0 0 0-1.1 .4z"/>
<path d="M115 140.5h11l-.2 .7h-10.6zM116.9 140.3l.4-.2a2.33 2.33 0 0 0 1.3-1.2l.3 .5-.5 .6-.4 .3zM118 138.7l.3-.1 .1 .1-.2 .6zM122.4 138.9a2.49 2.49 0 0 0 1.7 1.4h-1l-.5-.3-.4-.6zM122.6 138.7l.2-.1 .2 .1-.2 .6zM114.9 140.2l.1 1.2h11l.2-1.1-.1-.1a3.9 3.9 0 0 1-3.1-.8l.2-.3-.1-.6a1 1 0 0 0-1.2 .9l.3 .4 .5 .5h-4.4a.89 .89 0 0 0 .7-.7 .89 .89 0 0 0-.3-.9l-.3-.3-.5 .1-.1 .6 .3 .3a4.1 4.1 0 0 1-3.2 .8z"/>
<path d="M116.6 140.7v.2h-.1zM116.6 140.6l-.3 .5 .4-.1 .1 .1z"/>
<path d="M117.7 140.6a.2 .2 0 0 1 .3 .2 .2 .2 0 0 1-.3 .2zM117.6 140.6v.5a.31 .31 0 0 0 .4-.1 .31 .31 0 0 0 0-.4 .31 .31 0 0 0-.4 0z"/>
<path d="M118.4 140.7l.1 .2h-.2zM118.4 140.6l-.2 .5 .3-.1 .2 .1z"/>
<path d="M120 140.7l.1 .2h-.1zM120 140.6l-.2 .5 .3-.1 .2 .1z"/>
<path d="M122.5 140.6a.2 .2 0 0 1 .3 .2 .2 .2 0 0 1-.3 .2zM122.3 140.6v.5a.31 .31 0 0 0 .5-.1 .31 .31 0 0 0 0-.4 .31 .31 0 0 0-.5 0z"/>
<path d="M119.6 130.1a1.42 1.42 0 0 1 1.9 .2 2.51 2.51 0 0 0-2 0zM121 130.3l.4 .1 .1 .3-.4-.2zM119.9 130.3h.5l.1 .2h-.4zM119.4 130.5l.2 .1-.2 .1zM120.3 129.6l.2-.2 .3 .2zM120.2 128.5h.2l.1 .3h-.2zM120.3 127.9l.2 .2 .2-.2-.1 .4h-.2zM120.4 129.1h.2l.1 .3-.2-.1-.2 .1zM120.6 128.5h.2v.3h-.2zM119.8 128.5l.3 .1v.2l-.3 .1 .2-.2zM121 128.6l.3-.1-.2 .2 .2 .2-.4-.1zM118.2 127.8l.9-.5-.1 .9-.1-.1-.4 .1-.2 1 .5-.9 .2 .8a1.73 1.73 0 0 1 .2 1.7l.2 .1a2.57 2.57 0 0 1 2.2 0l.3-.3-.2-.6 .6-1.6 .4 .6-.2-1-.4 .2v-.8l.6 .4-.5-.8-.3 .1-.1 .4-.6-.9-.4-.2 .4 .6a.72 .72 0 0 1-.1 1.1l.4-.4a1.79 1.79 0 0 1 0 2.1l-.5-.2-.2-.5 .2-.1 .6 .2-.3-.5 .3-.5-.6 .2-.2-.1 .2-.7-.5 .3-.4-.3 .2 .7-.2 .1-.7-.2 .4 .5-.4 .5 .7-.2 .2 .1-.2 .5-.5 .2a1.9 1.9 0 0 1 0-2.1l.3 .5-.1-.6-.3-.1 .8-1.1-.5 .3-.4 .7-.3-.3z"/>
<path d="M114.9 132.6l.2 .2a1.53 1.53 0 0 1 1.3 .6 .62 .62 0 0 1 .4 .8l.3 .1 .4 .4a1.14 1.14 0 0 1 .7 1.3l-.2 .5-.1-.5a1.45 1.45 0 0 0-1.8-1.4l.1 .3h.5l-.1 .2a2.67 2.67 0 0 0-1.2 2l-.2 .4a1.51 1.51 0 0 0-.4 2.1v.2a1.18 1.18 0 0 1-.5-1.4v-.3a1.46 1.46 0 0 0 .3-1.6l-.2 .2 .3-.9a2.21 2.21 0 0 0 .2-2.9zM116 136.2h.4a1.16 1.16 0 0 1-.1 1.4v.2l.7 .4 .3 .4-.5-.1-.8-.6v-.9a.48 .48 0 0 1 0-.8zM114.3 131.9a1.31 1.31 0 0 1 2 .6l-1 .1-.2-.1-.2-.5-.4 .1zM113.3 129.7v.8l-.4-.4a2.55 2.55 0 0 0 1.8 1.5l-.9 .1 .5 .6 .4 .1 .1 1a1.61 1.61 0 0 1-.2 2.2l-.4 1-.4 .3 .2 .2 .4-.2 .1 .4-.2 .5-.2 .2v1.6h.2l.3 .5h.1h.4l-.1-.5a1.29 1.29 0 0 1 .2-1.8l.5-.8 .2 1.1 .5 .2 .4 .5 .2-.1 .2 .3 .4-.1a1.74 1.74 0 0 0-1.1-1.2l.1-.3a1 1 0 0 0-.2-1.4h-.3l.5-.6a.62 .62 0 0 1 .8-.3 .62 .62 0 0 1 .3 .8v.8l.2 .4 .1-.2a2.1 2.1 0 0 0 .1-2.1 .68 .68 0 0 1-.7-.6 .68 .68 0 0 1 .6-.7v-.2a.88 .88 0 0 0-.8 .7l-.2-.4 1-.6a.48 .48 0 0 0-.7 .2l-.5 .2-1-.7 .6-.1 .1-.4-1-.7 .4-.4v-.3l-.4 .4v-.2a.65 .65 0 0 0 .3-1l-.1 .4-.2 .2 .1-.9-.3-.3 .1 .6-.1 .2-.4-1.2v.6l-.6-.3 .5 .6-.6-.2 .3 .3a.94 .94 0 0 1 .7 1.4l-.2-.8v.8l-.5-.2v-.7l-.2 .6-.2-.1-.1-.5-.1 .4-.2-.3 .1-.6-.2 .5z"/>
<circle cx="125.1" cy="131.7" r=".16"/>
</g>
<path d="M48.2 59.1a7 7 0 0 1 4.6-1.7h106a7 7 0 0 1 7 7v76a7 7 0 0 1-7 7h-106a7 7 0 0 1-7-7v-76a7 7 0 0 1 2.4-5.3z" fill="none" stroke="#373435" stroke-width=".21"/>
<path d="M155.4 70.2a1.4 1.4 0 0 1 1.7 1.3 1.4 1.4 0 0 1-1.7 1.4zM154.7 69.6v3.9h1.1a1.94 1.94 0 0 0 2-1.9 1.94 1.94 0 0 0-1.9-2zM150.9 69.6v3.9h.7l-.1-3.1 1.9 3.1h.8v-3.9h-.6v3l-1.8-3zM148.8 70.1l.6 1.8h-1.1zM145.2 69.6v3.9h2.5l.4-1.1h1.4l.4 1.1h.7l-1.4-3.9h-.8l-1.2 3.3h-1.3v-3.3zM142.6 69.9a1.19 1.19 0 0 0 .9 1.9 .59 .59 0 0 1 .6 .7 .59 .59 0 0 1-.9 .4l-.9-.2v.6l.3 .1a1.43 1.43 0 0 0 2.2-1.2 2.4 2.4 0 0 0-1.6-1.2 .53 .53 0 0 1 0-.8 .53 .53 0 0 1 .7 0l.6 .2 .2-.6-.3-.1a1.94 1.94 0 0 0-1.8 .2zM138.5 69.6v3.9h.7l-.1-3.1 1.9 3.1h.8v-3.9h-.6v3l-1.8-3zM135.9 69.6v3.9h2.2v-.6h-1.5v-1.2h1.4v-.5h-1.4v-1h1.5v-.6zM133.3 69.6v3.9h2.2v-.6h-1.6v-1.2h1.5v-.5h-1.5v-1h1.6v-.6zM129.7 69.6v2.5a1.56 1.56 0 0 0 1.5 1.4 1.56 1.56 0 0 0 1.6-1.4v-2.5h-.7v2.4a.86 .86 0 0 1-.9 .9 .86 .86 0 0 1-.8-.9v-2.4zM126.6 70.4a1.11 1.11 0 0 1 1.4-.1 1.11 1.11 0 0 1 .5 1.2 1.12 1.12 0 0 1-1.1 1.4 1.12 1.12 0 0 1-1.1-1.4zM126.1 70a2.18 2.18 0 0 0 .7 3.5h.7l.7 .9h1l-1-1a2.15 2.15 0 0 0-.2-3.8h-1.1zM122 70.2a.79 .79 0 0 1 1.1 .7l-.3 .4-.8 .1zM121.3 69.6v3.8h.7v-1.5h.5l.9 1.5h.8l-1.1-1.7a1.13 1.13 0 0 0 .7-1.4 1.13 1.13 0 0 0-1.4-.7zM118.3 70.4a1.11 1.11 0 0 1 1.3-.1 1.11 1.11 0 0 1 .5 1.2 1.11 1.11 0 0 1-1.1 1.4 1.11 1.11 0 0 1-1-1.4zM117.8 70a2.04 2.04 0 0 0-.5 2.3 2.04 2.04 0 0 0 2 1.2 2.07 2.07 0 0 0 1.6-1.8 2.07 2.07 0 0 0-1.1-2 2.11 2.11 0 0 0-2 .3zM114.7 69.6v3.8h.7v-1.5h1.4v-.6h-1.4v-1.1h1.5v-.6zM116 62.5l-.4 2h1.5l.2-.7 1.2 1.6-1.9 1.6 .1-.6h-1.5l-.5 2h1.9a3.3 3.3 0 0 0 3.1-1.8 3.3 3.3 0 0 0-.3-3.5l-.6-.4a6 6 0 0 0-2.8-.2zM121 62.5l-1.2 5.9h3.5l.2-1.3h-1.9l.2-1.1h1.8l.3-1.3h-1.8l.2-.9h2l.2-1.3zM125 62.5l-1.3 5.9h3.5l.3-1.3h-1.9l.9-4.6zM128.8 62.5l-.2 .9 .7 .3-.7 3.5-.8 .3-.2 .9h3l.2-.9-.7-.3 .8-3.5 .7-.3 .4 5h1.7l3-5.9h-1.7l-1.8 4.5-.1-4.5zM137 62.5l-1.3 5.9h3.6l.2-1.3h-1.9l.2-1.1h1.8l.3-1.3h-1.8l.2-.9h1.9l.3-1.3zM142.3 63.7a.68 .68 0 0 1 .7 .7 .68 .68 0 0 1-.8 .6h-.2zM140.9 62.5l-1.2 5.9h1.6l.4-2.2h.3l.8 2.2h4.2l.2-.9-.7-.3 .8-3.5 .8-.3 .2-.9h-3.1l-.2 .9 .7 .3-.7 3.5-.8 .4-.7-1.7a1.79 1.79 0 0 0 1-2.1 1.79 1.79 0 0 0-2-1.3zM148.7 62.5l-1.3 5.9h1.4l.8-4.2 1.2 4.2h1.8l1.2-5.9h-1.4l-.7 4-1.2-4zM154.6 63.3a3.7 3.7 0 0 0-.5 4.6 4.1 4.1 0 0 0 3.8 .2l.6-3.2h-2.4l-.3 1.3h.9l-.2 .9h-.1a.96 .96 0 0 1-1.1-.2 .96 .96 0 0 1-.2-1.1 1.93 1.93 0 0 1 1-1.8 1.93 1.93 0 0 1 2.1 .1l.6-1.3a3.7 3.7 0 0 0-4.2 .5z" fill="#256ab2"/>
<path d="M170.9 88.9h4.9M170.9 95.4h4.9M173.3 88.9v6.5" fill="none" stroke="#373435" stroke-width=".21"/>
<g fill="#373435">
<path d="M172.9 93.8h.9l-.5 1.6z"/>
<path d="M173.3 88.9l.5 1.5h-.9z"/>
</g>
<path d="M173.3 82.4v6.5" fill="none" stroke="#373435" stroke-width=".21"/>
<g fill="#373435">
<path d="M172.9 87.3h.9l-.5 1.6z"/>
<path d="M173.3 82.4l.5 1.5h-.9z"/>
</g>
<path d="M173.3 62.4v12" fill="none" stroke="#373435" stroke-width=".21"/>
<g fill="#373435">
<path d="M172.9 72.8h.9l-.5 1.6z"/>
<path d="M173.3 62.4l.5 1.5h-.9z"/>
</g>
<path d="M170.9 62.4h4.9M103.8 267.7h59.8M191 280.8l-6.5 6.3" fill="none" stroke="#373435" stroke-width=".21"/>
<g font-size="9.2" fill="#373435">
<text x="52" y="88.9">Transport Infrastructure</text>
<text x="58.1" y="101.9">Development Scheme</text>
</g>
<g font-size="6.3" fill="#373435">
<text x="112" y="251">SPECIAL PROJECT SIGN</text>
<text x="124.5" y="258.1">(TIDS PROJECT)</text>
</g>
<text font-size="6" fill="#373435" x="173.9" y="271.7">TC1842_1</text>
<text font-size="5.3" fill="#fefefe" x="50" y="115.7">A joint state and local government initiative</text>
<g font-size="4.2" fill="#373435">
<text x="66.3" y="134.8">LG logo</text>
<text x="103.8" y="267.2">ISSUED AS OFFICIAL TRAFFIC SIGN</text>
<text x="174.7" y="285.6">F</text>
<text x="180.6" y="285.6">G</text>
<text x="186.5" y="285.6">H</text>
<text x="193.4" y="285.6">I</text>
</g>
<g font-size="3.9" fill="#373435">
<text x="95.2" y="202.6">Notes:</text>
<text x="95.2" y="207.9">1. * Font to be Noto Sans Display Bold.</text>
<text x="16.9" y="212.7">Colour Legend</text>
<text x="95.2" y="213.1">2. Insert appropriate local government logo/s.</text>
<text x="26.7" y="219.5">Class 400 retroreflective white</text>
<text x="95.2" y="218.3">3. For a supplementary plate which includes the project title,</text>
<text x="26.7" y="227.6">Black</text>
<text x="95.2" y="227.8">4. For details of Queensland Government Coat of Arms and</text>
<text x="100.2" y="222.6">refer to page 2.</text>
<text x="100.2" y="232.1">‘Delivering for Queensland’ wordmark please contact</text>
<text x="26.8" y="236.2">C:93 M:64 Y:0 K:0</text>
<text x="100.2" y="236.5">comms@tmr.qld.gov.au.</text>
</g>
<g font-size="3.5" fill="#373435">
<text x="101.8" y="46">1200</text>
<text x="173.7" y="54.8">R70</text>
<text x="176.3" y="61.1">50</text>
<text x="176.3" y="69.6">120</text>
<text x="176.3" y="79.6">80</text>
<text x="176.3" y="86.9">65*</text>
<text x="176.3" y="93.4">65</text>
<text x="176.3" y="99.9">65*</text>
<text x="33.3" y="103.6">900</text>
<text x="176.3" y="106.6">70</text>
<text x="176.3" y="111.5">30</text>
<text x="176.3" y="115.2">38*</text>
<text x="176.3" y="118.5">32</text>
<text x="176.3" y="123.9">75</text>
<text x="176" y="135.1">150</text>
<text x="176.3" y="146.1">60</text>
<text x="47.4" y="152.5">70</text>
<text x="160.4" y="152.5">70</text>
<text x="16.7" y="280.6">Designed</text>
<text x="42.7" y="280.6">Checked</text>
<text x="69.7" y="280.6">Scale</text>
<text x="99.2" y="281.5">PRINCIPAL ENGINEER</text>
<text x="154.7" y="276.2">04/06/26</text>
<text x="157.4" y="281.2">Date</text>
<text x="178.4" y="278.1">Page 1 of 2</text>
<text x="17" y="284.8">RH 06/21</text>
<text x="42.8" y="284.8">RS 06/26</text>
<text x="69.7" y="285.2">Not to Scale</text>
<text x="99.2" y="285">(Traffic Engineering Practice)</text>
</g>
<g font-size="3.5" fill="#201e1e">
<text x="21.6" y="267.9">Department of Transport and Main Roads</text>
<text x="17.7" y="271.8">Infrastructure Management &amp; Delivery Division</text>
</g>
</svg>
